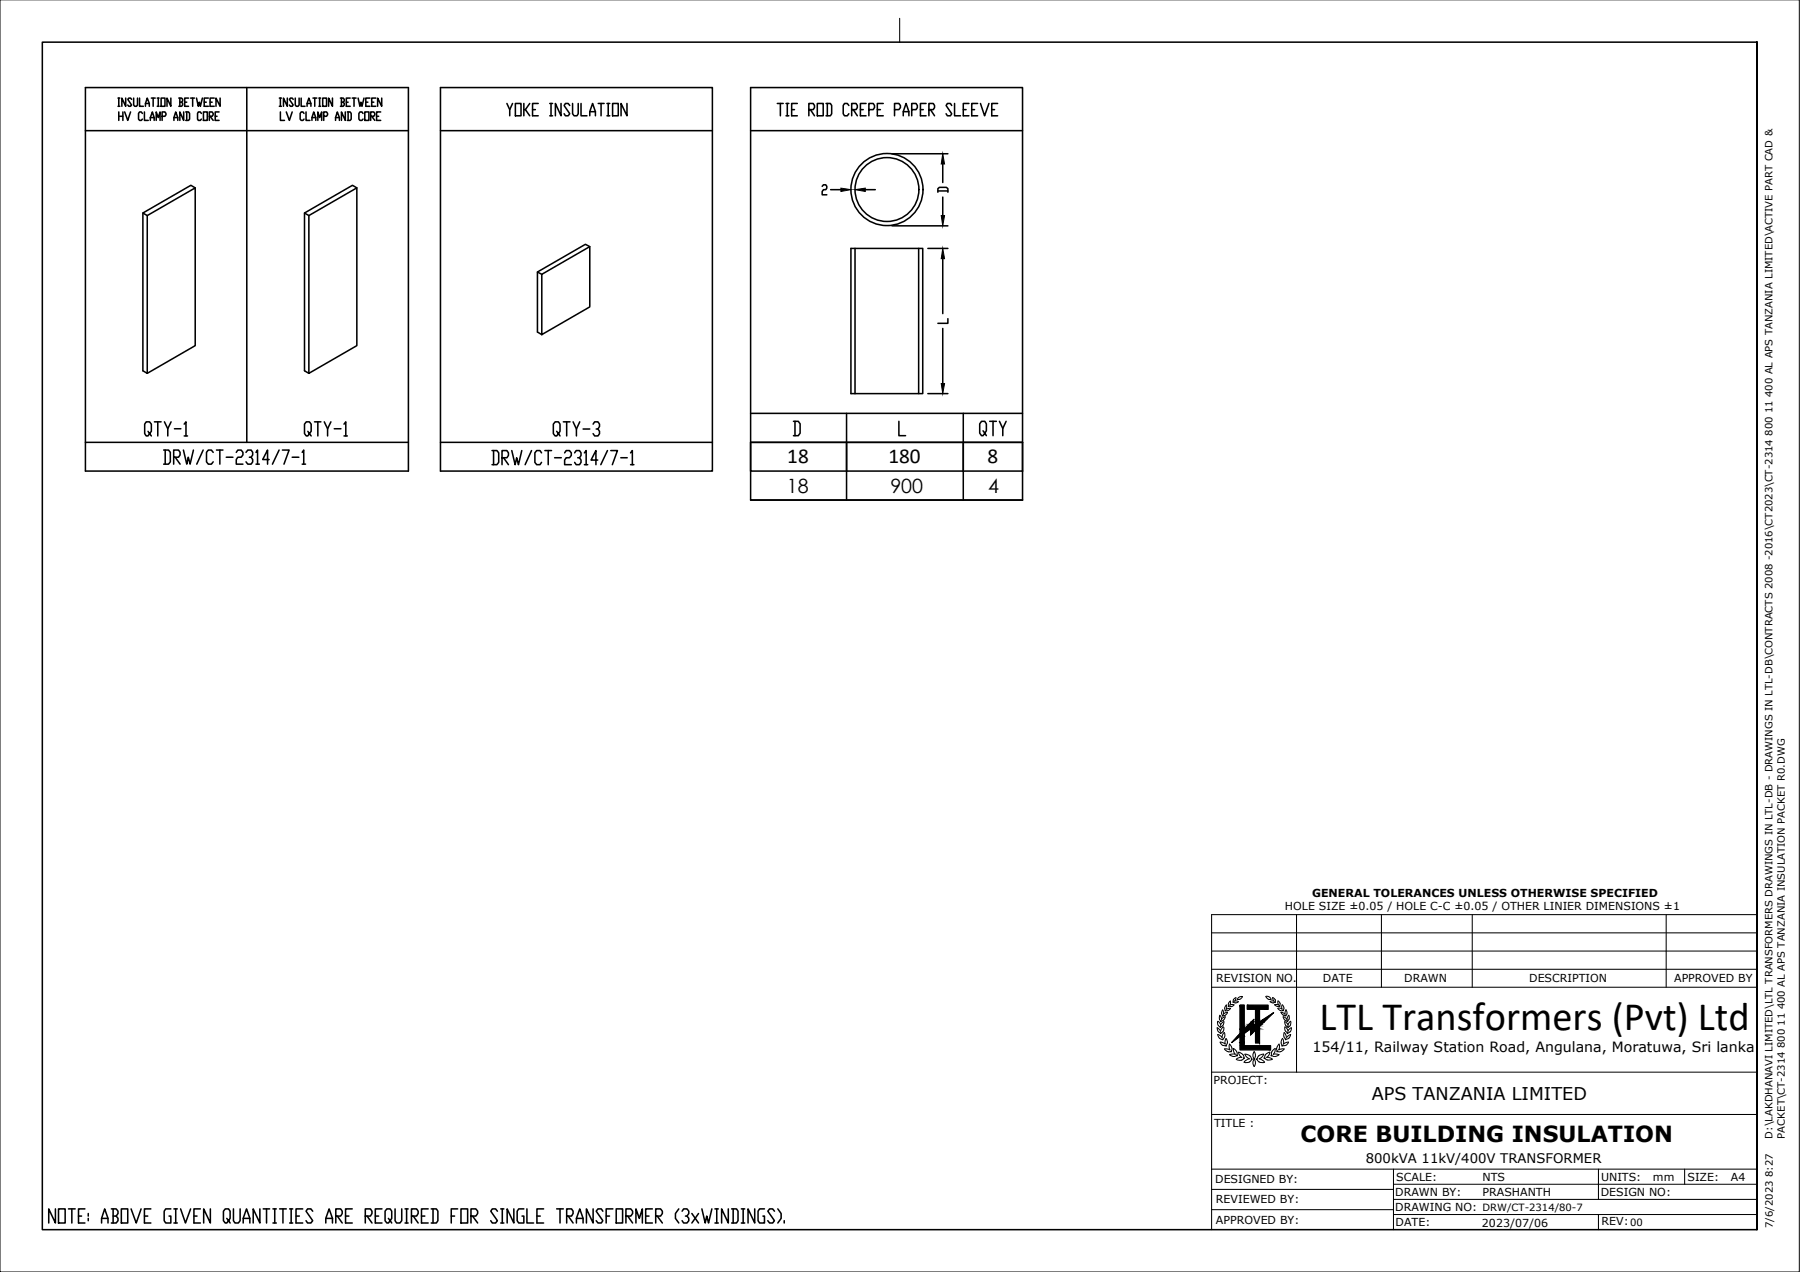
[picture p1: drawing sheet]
<svg xmlns="http://www.w3.org/2000/svg" width="297mm" height="210mm" viewBox="0 0 297 210" stroke-linecap="round" stroke-linejoin="round" font-family="sans-serif">
<!-- layer: 0 -->
<g fill="none" stroke="#000" stroke-width=".25">
<path d="M14.1 14.4h53.3v63.3h-53.3zM19.5 16.2h.3M19.5 17.5h.3M19.6 16.2v1.3M19.6 18.5v1.4M19.6 19.2h.7M20.3 18.5v1.4M20.6 18.5l.5 1.4 .4-1.4M20.7 16.2v1.3l-.6-1.3v1.3M21.7 16.4l-.2-.2h-.2l-.2 .2 .6 .9-.2 .2h-.2l-.2-.2M22.1 16.2v1.1l.1 .2h.3l.2-.2v-1.1M23 16.2v1.3h.7"/>
<path d="M23.5 18.7l-.2-.2h-.3l-.1 .2v1l.1 .2h.3l.2-.2M23.8 18.5v1.4h.7M24 17.5v-.4l.3-.9 .3 .9v.4M24 17.1h.6M24.8 19.9v-.5l.3-.9 .3 .9v.5M24.8 19.4h.6M25 16.2h.6M25.3 16.2v1.3M25.8 19.9v-1.4l.3 .9 .3-.9v1.4M26 16.2h.2M26 17.5h.2M26.1 16.2v1.3"/>
<path d="M26.6 16.2h.6v1.3h-.6zM26.8 19.2h.4l.2-.3-.2-.4h-.4v1.4M28.2 16.2v1.3l-.6-1.3v1.3M28.7 19.9v-.5l.3-.9 .3 .9v.5M28.7 19.4h.6M29.5 16.2h.5l.1 .2v.3l-.1 .2M29.7 16.9h.3l.1 .2v.2l-.1 .2h-.5M29.7 16.2v1.3M30.3 18.5v1.4l-.6-1.4v1.4M30.5 16.9h.3M30.6 18.5h.5l.2 .2v1l-.2 .2h-.5M30.8 18.5v1.4"/>
<path d="M31.1 16.2h-.6v1.3h.6M31.5 16.2h.6M31.8 16.2v1.3M32.4 16.2l.3 1.3 .2-.6 .2 .6 .3-1.3M33.2 18.7l-.1-.2h-.4l-.1 .2v1l.1 .2h.4l.1-.2M33.6 18.5h.6v1.4h-.6zM33.7 16.9h.3M34.4 16.2h-.7v1.3h.7M34.5 19.2h.5l.2-.3-.2-.4h-.5v1.4M34.7 16.9h.3M34.7 19.2l.5 .7M35.3 16.2h-.6v1.3h.6"/>
<path d="M35.5 19.2h.3M36.2 18.5h-.7v1.4h.7M36.3 16.2v1.3l-.7-1.3v1.3M40.7 14.4v58.6M46.1 16.2h.3M46.1 17.5h.3M46.3 18.5v1.4h.6M46.3 16.2v1.3M47.2 18.5l.6 1.4 .4-1.4M47.4 16.2v1.3l-.6-1.3v1.3M48.4 16.4l-.2-.2h-.3l-.1 .2 .6 .9-.2 .2h-.3l-.1-.2M48.7 16.2v1.1l.2 .2h.3l.2-.2v-1.1"/>
<path d="M49.7 16.2v1.3h.6M50.2 18.7l-.2-.2h-.3l-.2 .2v1l.2 .2h.3l.2-.2M50.5 18.5v1.4h.6M50.7 17.5v-.4l.3-.9 .3 .9v.4M50.7 17.1h.6M51.5 19.9v-.5l.3-.9 .3 .9v.5M51.5 19.4h.6M51.6 16.2h.7M51.9 16.2v1.3M52.5 19.9v-1.4l.2 .9 .4-.9v1.4M52.6 16.2h.3M52.6 17.5h.3"/>
<path d="M52.7 16.2v1.3M53.3 16.2h.6v1.3h-.6zM53.4 19.2h.5l.2-.3-.2-.4h-.5v1.4M54.9 16.2v1.3l-.7-1.3v1.3M55.4 19.9v-.5l.3-.9 .3 .9v.5M55.4 19.4h.6M56.2 16.2h.4l.2 .2v.3l-.2 .2M56.3 16.9h.3l.2 .2v.2l-.2 .2h-.4M56.3 16.2v1.3M57 18.5v1.4l-.7-1.4v1.4M57.1 16.9h.3M57.3 18.5h.5l.2 .2v1l-.2 .2h-.5"/>
<path d="M57.4 18.5v1.4M57.8 16.2h-.7v1.3h.7M58.1 16.2h.7M58.4 16.2v1.3M59.1 16.2l.3 1.3 .2-.6 .1 .6 .4-1.3M59.9 18.7l-.2-.2h-.3l-.2 .2v1l.2 .2h.3l.2-.2M60.2 18.5h.7v1.4h-.7zM60.4 16.9h.3M61 16.2h-.6v1.3h.6M61.2 19.2h.5l.1-.3-.1-.4h-.5v1.4M61.3 16.9h.4M61.3 19.2l.5 .7"/>
<path d="M62 16.2h-.7v1.3h.7M62.1 19.2h.4M62.8 18.5h-.7v1.4h.7M63 16.2v1.3l-.7-1.3v1.3M72.7 14.4h44.9v63.3h-44.9zM83.7 17.1l.4 1v1M84.6 17.1l-.5 1M85 17.1h1v2h-1zM86.4 17.1v2M86.7 18.1l.7 1M87.4 17.1l-.7 1h-.3M87.9 18.1h.4"/>
<path d="M88.8 17.1h-.9v2h.9M90.7 17.1h.5M90.7 19.1h.5M90.9 17.1v2M92.6 17.1v2l-.9-2v2M94 17.4l-.2-.3h-.5l-.2 .3 .9 1.4-.2 .3h-.5l-.2-.3M94.5 17.1v1.7l.2 .3h.5l.2-.3v-1.7M95.9 17.1v2h1M97.3 19.1v-.7l.5-1.3 .5 1.3v.7M97.3 18.4h1M98.7 17.1h1M99.2 17.1v2"/>
<path d="M100.2 17.1h.4M100.2 19.1h.4M100.4 17.1v2M101.1 17.1h.9v2h-.9zM103.5 17.1v2l-1-2v2M123.9 14.4h44.8v63.3h-44.8v-4.7h44.8v9.5h-44.8zM128.3 17.1h.9M128.8 17.1v2M129.7 17.1h.5M129.7 19.1h.5M129.9 17.1v2M130.6 18.1h.5"/>
<path d="M131.6 17.1h-1v2h1M133.5 18.1h.7l.2-.3v-.4l-.2-.3h-.7v2M133.7 18.1l.7 1M134.9 17.1h.9v2h-.9zM136.3 17.1h.7l.2 .3v1.4l-.2 .3h-.7M136.5 17.1v2M140.1 17.4l-.3-.3h-.4l-.3 .3v1.4l.3 .3h.4l.3-.3M140.5 18.1h.8l.2-.3v-.4l-.2-.3h-.8v2M140.8 18.1l.7 1M142 18.1h.5M142.9 17.1h-.9v2h.9M143.4 18.1h.7l.2-.3v-.4l-.2-.3h-.7v2"/>
<path d="M144.8 18.1h.5M145.8 17.1h-1v2h1M147.6 18.1h.7l.3-.3v-.4l-.3-.3h-.7v2M149.1 19.1v-.7l.4-1.3 .5 1.3v.7M149.1 18.4h.9M150.5 18.1h.7l.2-.3v-.4l-.2-.3h-.7v2M151.9 18.1h.5M152.8 17.1h-.9v2h.9M153.3 18.1h.7l.2-.3v-.4l-.2-.3h-.7v2M153.5 18.1l.7 1M157.1 17.4l-.3-.3h-.5l-.2 .3 1 1.4-.3 .3h-.5l-.2-.3M157.5 17.1v2h1"/>
<path d="M159 18.1h.4M159.9 17.1h-.9v2h.9M160.4 18.1h.4M161.3 17.1h-.9v2h.9M161.8 17.1l.7 2 .7-2M163.7 18.1h.4M164.6 17.1h-.9v2h.9M14.1 21.6h53.3M23.6 35.2l.7 .4M24.3 35.6l7.9-4.6v26l-7.9 4.6zM32.2 31l-.7-.4-7.9 4.6v26l.7 .4M50.2 35.2l.8 .4"/>
<path d="M51 35.6l7.9-4.6v26l-7.9 4.6zM58.9 31l-.7-.4-8 4.6v26l.8 .4M72.7 21.6h44.9M123.9 21.6h44.8M135.7 30.7l.2-.2h.4l.1 .2v.3l-.1 .3h-.4l-.2 .3v.5h.7M137.1 31.3h1.7M142.8 31.3h1.6M147.2 37.3h9.2M147.2 25.4h9.2M154.8 31.7v-.6l.2-.2h1.2l.2 .2v.6M154.8 31.5h1.6M155.6 27.1v3"/>
<path d="M155.6 32.5v3.1M88.7 44.9l.7 .4M89.4 45.3l7.9-4.6v9.9l-7.9 4.6zM97.3 40.7l-.7-.4-7.9 4.6v9.9l.7 .4M140.4 41h11.9v24h-11.9zM141.1 41v24M151.6 41v24M153.1 41h3.3M155.6 42.7v9M155.6 54.2v9.1M156.4 52.6v.8h-1.6M14.1 73h53.3"/>
<path d="M24.4 71.2l.3 .4-.3 .3h-.3l-.2-.3v-1.6l.2-.4h.6l.3 .4v1.2l-.3 .4 .3 .3M25.5 69.6h1.1M26 69.6v2.3M27 74.3h.8l.3 .3v1.6l-.3 .4h-.8M27.1 69.6l.6 1.2v1.1M27.3 74.3v2.3M28.2 69.6l-.5 1.2M28.7 75.5h.8l.2-.4v-.5l-.2-.3h-.8v2.3M28.8 70.8h1M28.9 75.5l.8 1.1M30.3 74.3l.5 2.3 .3-1.1 .3 1.1 .5-2.3M30.4 70l.3-.4v2.3"/>
<path d="M30.4 71.9h.5M33.5 74.3l-1 2.3M35.2 74.6l-.3-.3h-.5l-.3 .3v1.6l.3 .4h.5l.3-.4M35.7 74.3h1.1M36.3 74.3v2.3M37.3 75.5h1.1M39 74.6l.2-.3h.6l.3 .3v.5l-.3 .4h-.6l-.2 .3v.8h1.1M40.6 74.6l.3-.3h.5l.3 .3v.5l-.3 .4h-.3M41.4 75.5l.3 .3v.4l-.3 .4h-.5l-.3-.4M42.2 74.6l.3-.3v2.3M42.2 76.6h.6M44.4 75.8h-1.1l.9-1.5v2.3"/>
<path d="M46.1 74.3l-1.1 2.3M46.6 74.3h1.1l-.8 2.3M48.2 75.5h1.1M49.9 74.6l.2-.3v2.3M49.9 76.6h.5M50.8 71.2l.3 .4-.3 .3h-.3l-.3-.3v-1.6l.3-.4h.6l.3 .4v1.2l-.3 .4 .3 .3M51.9 69.6h1.1M52.5 69.6v2.3M53.5 69.6l.6 1.2v1.1M54.6 69.6l-.5 1.2M55.2 70.8h1.1M56.8 70l.3-.4v2.3"/>
<path d="M56.8 71.9h.5M72.7 73h44.9M81.2 74.4h.8l.3 .3v1.6l-.3 .4h-.8M81.4 74.4v2.3M82.8 75.5h.9l.2-.3v-.5l-.2-.3h-.9v2.3M83.1 75.5l.8 1.2M84.5 74.4l.5 2.3 .3-1.2 .3 1.2 .5-2.3M87.7 74.4l-1 2.3M89.4 74.7l-.3-.3h-.5l-.3 .3v1.6l.3 .4h.5l.3-.4M89.9 74.4h1.1M90.5 74.4v2.3M91.5 75.5h1.1"/>
<path d="M91.9 71.2l.3 .4-.3 .3h-.3l-.3-.3v-1.6l.3-.4h.6l.2 .4v1.2l-.2 .4 .2 .3M93 69.6h1.1M93.2 74.7l.2-.3h.6l.3 .3v.5l-.3 .3h-.6l-.2 .4v.8h1.1M93.5 69.6v2.3M94.6 69.6l.5 1.2v1.1M94.8 74.7l.3-.3h.5l.3 .3v.5l-.3 .3h-.3M95.6 75.5l.3 .4v.4l-.3 .4h-.5l-.3-.4M95.7 69.6l-.6 1.2M96.2 70.8h1.1M96.4 74.7l.3-.3v2.3M96.4 76.7h.6M97.9 70l.2-.4h.6l.2 .4v.4l-.2 .4h-.3"/>
<path d="M98.6 75.9h-1.1l.8-1.5v2.3M98.7 70.8l.2 .4v.4l-.2 .3h-.6l-.2-.3M100.2 74.4l-1.1 2.3M100.8 74.4h1.1l-.9 2.3M102.4 75.5h1.1M104.1 74.7l.3-.3v2.3M104.1 76.7h.5M123.9 68.2h44.8M130.9 69.5h.8l.3 .4v1.6l-.3 .4h-.8M131.2 69.5v2.4M139.7 68.2v14.3M148.3 69.5v2.4h1.1"/>
<path d="M153.1 65h3.3M159 68.2v14.3M162.2 71.1l.3 .4-.3 .4h-.2l-.3-.4v-1.6l.3-.4h.5l.3 .4v1.2l-.3 .4 .3 .4M163.3 69.5h1.1M163.9 69.5v2.4M164.9 69.5l.6 1.2v1.2M166 69.5l-.5 1.2M123.9 82.5h44.8M9.1 199.5v2.3l-1.1-2.3v2.3M9.7 199.5h1.1v2.3h-1.1zM11.3 199.5h1.1M11.9 199.5v2.3"/>
<path d="M14 199.5h-1v2.3h1M18.4 199.5h.8l.3 .4v.4l-.3 .4M18.7 199.5v2.3M20 199.5h1.1v2.3h-1.1zM21.6 199.5l.9 2.3 .8-2.3M24.9 199.5h-1.1v2.3h1.1M28.2 199.5h-.9l-.2 .4v1.5l.2 .4h.9v-1.1h-.3M28.7 199.5h.6M29 199.5v2.3M29.8 199.5l.8 2.3 .9-2.3M33.1 199.5h-1.1v2.3h1.1M34.7 199.5v2.3l-1.1-2.3v2.3"/>
<path d="M38.5 199.5v1.9l.3 .4h.5l.3-.4v-1.9M42.9 199.5v2.3l-1.1-2.3v2.3M43.4 199.5h1.1M44 199.5v2.3M45 199.5h.6M45.3 199.5v2.3M46.1 199.5h1.1M46.7 199.5v2.3M47.8 199.5h.5M48 199.5v2.3M50 199.5h-1.1v2.3h1.1M51.6 199.9l-.3-.4h-.5l-.3 .4 1.1 1.5-.3 .4h-.5l-.3-.4"/>
<path d="M58.1 199.5h-1.1v2.3h1.1M63 199.5h-1.1v2.3h1.1M65.2 199.5v1.9l.2 .4h.6l.3-.4v-1.9M66.8 199.5h.6M67.1 199.5v2.3M70.7 199.5h-1.1v2.3h1.1M71.2 199.5h.8l.3 .4v1.5l-.3 .4h-.8M71.5 199.5v2.3M75.5 199.5h-1v2.3M76.1 199.5h1.1v2.3h-1.1zM82.1 199.9l-.3-.4h-.6l-.2 .4 1.1 1.5-.3 .4h-.6l-.2-.4M82.6 199.5h.5"/>
<path d="M82.9 199.5v2.3M84.8 199.5v2.3l-1.1-2.3v2.3M86.4 199.5h-.8l-.3 .4v1.5l.3 .4h.8v-1.1h-.3M87 199.5v2.3h1.1M89.7 199.5h-1.1v2.3h1.1M91.9 199.5h1.1M92.4 199.5v2.3M97.9 199.5v2.3l-1.1-2.3v2.3M99.5 199.9l-.3-.4h-.5l-.3 .4 1.1 1.5-.3 .4h-.5l-.3-.4M101.1 199.5h-1.1v2.3M101.7 199.5h1v2.3h-1zM107.7 199.5h-1.1v2.3h1.1"/>
<path d="M112 199.5l-.5 .8v.8l.5 .7M112.6 199.9l.2-.4h.6l.3 .4v.4l-.3 .4h-.3M115.8 199.5l.6 2.3 .2-1.1 .3 1.1 .6-2.3M118 199.5h.5M118.3 199.5v2.3M120.2 199.5v2.3l-1.1-2.3v2.3M120.7 199.5h.8l.3 .4v1.5l-.3 .4h-.8M121 199.5v2.3M122.3 199.5h.6M122.6 199.5v2.3M124.5 199.5v2.3l-1.1-2.3v2.3M126.2 199.5h-.9l-.2 .4v1.5l.2 .4h.9v-1.1h-.3"/>
<path d="M127.8 199.9l-.3-.4h-.5l-.3 .4 1.1 1.5-.3 .4h-.5l-.3-.4M128.4 199.5l.5 .8v.8l-.5 .7M13 200.7h.5M14.6 200.3v.4M14.6 201.1v.3M16.8 201.8v-.7l.5-1.6 .5 1.6v.7M16.8 201.1h1M18.7 200.7h.5l.3 .4v.3l-.3 .4h-.8M23.8 200.7h.6M28.7 201.8h.6M32 200.7h.5M37.4 201.1l.3 .3-.3 .4h-.2l-.3-.4v-1.5l.3-.4h.5l.3 .4v1.2l-.3 .3 .3 .4"/>
<path d="M40.1 201.8v-.7l.6-1.6 .5 1.6v.7M40.1 201.1h1.1M45 201.8h.6M47.8 201.8h.5M48.9 200.7h.5M53.8 201.8v-.7l.5-1.6 .6 1.6v.7M53.8 201.1h1.1M55.4 200.7h.8l.3-.4v-.4l-.3-.4h-.8v2.3M55.7 200.7l.8 1.1M57 200.7h.6M60.3 200.7h.8l.3-.4v-.4l-.3-.4h-.8v2.3M60.6 200.7l.8 1.1"/>
<path d="M61.9 200.7h.6M64.1 201.1l.3 .3-.3 .4h-.3l-.3-.4v-1.5l.3-.4h.6l.2 .4v1.2l-.2 .3 .2 .4M66.8 201.8h.6M67.9 200.7h.8l.3-.4v-.4l-.3-.4h-.8v2.3M68.2 200.7l.8 1.1M69.6 200.7h.5M74.5 200.7h.5M77.7 200.7h.8l.3-.4v-.4l-.3-.4h-.8v2.3M78 200.7l.8 1.1M82.6 201.8h.5M88.6 200.7h.6M93.5 200.7h.8l.3-.4v-.4l-.3-.4h-.8v2.3"/>
<path d="M93.8 200.7l.8 1.1M95.1 201.8v-.7l.6-1.6 .5 1.6v.7M95.1 201.1h1.1M100 200.7h.6M103.3 200.7h.8l.3-.4v-.4l-.3-.4h-.8v2.3M103.6 200.7l.8 1.1M104.9 201.8v-2.3l.6 1.6 .5-1.6v2.3M106.6 200.7h.5M108.2 200.7h.8l.3-.4v-.4l-.3-.4h-.8v2.3M108.5 200.7l.8 1.1M113.4 200.7l.3 .4v.3l-.3 .4h-.6l-.2-.4M114.2 200.3l1.1 1.5"/>
<path d="M115.3 200.3l-1.1 1.5M118 201.8h.5M122.3 201.8h.6M129.4 201.4v.4"/>
<circle cx="146.4" cy="31.3" r="5.9"/>
<circle cx="146.4" cy="31.3" r="5.3"/>
</g>
<!-- layer: P -->
<g fill="none" stroke="#000" stroke-width=".17">
<path d="M148.5 3v4M199.9 159.9h90M199.9 156.9h90M199.9 153.9h90M214 150.9v26M228 150.9v12M243 150.9v12M275 150.9v12M289.9 150.9h-90v52M199.9 176.9h90M199.9 162.9h90M200.9 168.5l.1 .7"/>
<path d="M201 168.5l.4 .7M201.1 169.2l.3 .3M201.2 168.2l.3 .3M201.2 168.2l.1-.7 .3 .7M201.3 169.5v.1l.1-.1M201.3 172l.5 .5M201.4 172l.8 .3M201.4 168.5v.1l.1-.1M201.5 170.4l-.1 .2v-.1M201.6 168.2l.3-.3 .3-.1-.1 .2a.58 .58 0 0 1-.5 .5M201.6 167.2l.2 .4M201.7 171.2l-.7-.5 .3 .7 .4 .1"/>
<path d="M201.7 167.6l.1 .1v-.1M201.8 166.7l-.2 .5M201.8 166.6l.1 .8 .7-.3M201.8 170.2l-.3 .2M201.9 172.5h.4M201.9 169.5l-.2 .1-.3 .6-.5-.6a.78 .78 0 0 0 .5 .8M201.9 169.5v.7M202 168.6l-.5 .3-.1 .3M202 168.6v.2a.65 .65 0 0 1-.5 .6M202.1 171.1l-.3 .4h-.1M202.1 171.1l-.1-.7-.2 .2-.1 .6M202.1 166.4v.4h.2"/>
<path d="M202.1 166.4l.3-.6v.7M202.2 167.6h-.4M202.3 166.8h.3M202.4 172.5v.1h-.1M202.5 172.1l-.2 .4M202.6 172.1l-.3-.7-.2 .6 .1 .3M202.6 167.1l-.4 .4M202.7 165.7l.1 .3M202.7 166h.1M202.9 166l.3 .1M202.9 174l.7 .3 .4-.1M202.9 173.3l-.2-.2h-.6l.6 .4h.4"/>
<path d="M203 165.9l.4-.1h.3l-.5 .3M203 165.2l-.1 .7M203 165.2l-.3 .4M203.1 166.4l-.5 .4M203.1 166.4l-.7 .2M203.2 173.4v.2l-.1-.1M203.3 173l-.4-.7-.1 .5 .2 .4M203.3 173l-.1 .4M203.5 165v.3a.6 .6 0 0 0 .9 0M203.7 165.2l.7 .1M203.9 164.6l-.4 .4M204 164.6l-.3 .6"/>
<path d="M204.1 174.1h.1v.2l-.2-.1M204.1 173.6l-.6-.6 .1 .5 .2 .5-.9 .1M204.1 173.6v.5M204.2 164.9a.67 .67 0 0 0 .8-.5 .77 .77 0 0 0-.8 .5M204.6 165.9h.7v4l1.6-1.7v1.1l.3-.2v-2.5h-1.4v-.7h3.5v.7h-1.4v2l2.3-1.5-2.3 2.2v2.8h-.7v-2.1l-.8 .8v-1l-1.1 .7v2.1h4.4v.6h-5.1v-2.2l-1.4 1.1 1.4-1.6zM204.9 174.5h-.5l-.4 .3M205.1 174.1l-.7-.5a1.04 1.04 0 0 0 .5 .9M205.1 174.1l.2 .4M205.2 174.7l-.4 .2-.8-.1M205.2 174.6h.2l-.2 .1M205.4 174l.9 .2M205.4 174a1.12 1.12 0 0 0 .8 .7l-.5 .2-.4 .4"/>
<path d="M206.2 175.2l-.9 .1M206.3 174.2l.2 .5h.1v.2h-.1M206.5 174.9l-.3 .4M207 173.5a1 1 0 0 1 0 1.3 1 1 0 0 1 0-1.3zM207 174.8a1 1 0 0 1 0 1.2 1 1 0 0 1 0-1.2zM207.4 174.7h-.1v.2h.1M207.5 174.9l.3 .4M207.7 174.2l.9-.2-.3 .4-.5 .3 .5 .2 .4 .4-.3 .1-.6-.2M207.7 174.2l-.2 .5M208.7 174.6h-.1l.1 .1M208.8 174.1l.7-.5a1.03 1.03 0 0 1-.5 .9M208.8 174l-.1 .5"/>
<path d="M208.9 164.4a.72 .72 0 0 0 .9 .5M208.9 164.4a.74 .74 0 0 1 .9 .5M209 174.5h.5l.5 .3-.9 .1-.4-.3M209.6 165.3l.5 .2M209.8 174.1h-.1l.1 .2 .1-.1M209.9 174.2l.4 .1M210.2 165.2l-.6 .1M210.3 165.8l.5 .3 .3-.1M210.3 165.8l.7 .1M210.4 165.3l.1 .1-.4 .1M210.4 165l-.4-.4 .2 .6M210.4 173v.5l-.3 .5 1 .1"/>
<path d="M210.4 173l-.4 .4-.2 .3 .1 .3M210.4 165l.1 .3M210.7 173l.1 .4-.1 .1v.1l.1-.1M210.9 166.4l.4 .4M210.9 165.2l.1 .6M210.9 166.4l.7 .1M210.9 165.2l.4 .4M211 173.3l.3-.2h.6l-.6 .4h-.5M211.1 172.3l.1 .5-.2 .4M211.1 174l-.8 .3M211.1 172.3l-.4 .7M211.2 166h-.1"/>
<path d="M211.2 165.6v.3M211.4 167.1l.6 .3 .2-.8 .2 .6M211.4 167.1l.4 .4M211.4 172.1l.2 .4-.1 .1h.1h.1M211.6 165.8v.7M211.6 165.8l.3 .5-.1 .4M211.6 171.4l.2 .2v.7M211.6 171.3l-.2 .8M211.7 166.8h-.4M211.8 166.7v.1l-.1-.1M211.8 167.5h.3M211.8 172.3l.8-.3-.5 .5"/>
<path d="M211.9 171.1v-.7l.3 .5 .1 .3M211.9 171.1l.3 .4M212 168.6v.2a.66 .66 0 0 0 .5 .6v.2l.1-.1M212 168.6l.5 .3 .1 .3M212 169.5a.74 .74 0 0 0 .4 .9M212.1 169.5l.4 .4v.3l.6-.6-.2 .7M212.1 167.6l.1 .1v-.1M212.1 172.5h-.4M212.1 171.5l.1 .1 .1-.1M212.4 167.2l-.2 .4M212.4 168.5l.1 .1v-.1M212.4 170.4l.1 .2v-.2"/>
<path d="M212.5 168.5a.63 .63 0 0 0 .2-1l-.3 .8-.2-.3-.5-.2 .1 .2a.61 .61 0 0 0 .6 .5M212.5 169.2l.5-.7-.1 .7M212.7 171.3l-.4 .2M212.9 170.3l-.4 .1M212.9 169.2l-.3 .3M213 170.7l-.4 .7M213 170.7l-.7 .5M199.9 196.3h30.1M199.9 199.6h30.1M199.9 192.9h90M199.9 183.9h90M230 197.9h59.9"/>
<path d="M230 192.9v10M230 195.4h59.9M263.8 192.9v5M278 192.9v2.5M230 200.4h59.9M263.8 200.4v2.5"/>
</g>
<path d="M289.9 7h-282.9v195.9h282.9v-195.9v195.9" fill="none" stroke="#000" stroke-width=".25"/>
<g fill="#000" stroke="#000" stroke-width=".17">
<path d="M204.2 171h.4l-1.4 1.1zM204.6 165.9h.7zM206.4 170h.8l-.6 .5zM206.5 168.6l.4-.4v.4zM208.4 168.2l1.8-1.1-1.2 1.1z"/>
<path d="M204.6 170.5h.7zM204.6 170.5h.7z"/>
<path d="M204.6 165.9l.7 4v-4zM204.6 165.9l.7 4h-.7z"/>
<path d="M204.6 170.5l.7 .5v-.5zM204.6 170.5l.7 .5h-1.1z"/>
<path d="M204.6 171l.7 1.1v-1.1zM204.6 171l.7 1.1h-.7z"/>
<path d="M204.6 172.1l.7 .5v-.5zM204.6 172.1l.7 .5h-.7z"/>
<path d="M204.6 169.9l.7 .6 1-.6zM204.6 169.9l.7 .6h-.7z"/>
<path d="M205.4 169.8l.9 .1 .1-.1zM205.4 169.8l.9 .1h-1z"/>
<path d="M206.4 170v.5h.2zM206.4 170.5h.2l-.2 .3z"/>
<path d="M206.5 168.6l.4 .5v-.5zM206.5 168.6l.4 .5h-.8z"/>
<path d="M206.1 169.1l.8 .2v-.2zM206.1 169.1l.8 .2h-1z"/>
<path d="M207.2 166.6l.7 1.6v-1.6zM207.2 166.6l.7 1.6h-.7z"/>
<path d="M207.2 168.2l.7 .4v-.4zM207.2 168.2l.7 .4h-.7z"/>
<path d="M205.8 169.3l2.1 .5v-.5zM205.8 169.3l2.1 .5h-2.5z"/>
<path d="M206.4 169.8l1.5 .2v-.2zM206.4 169.8l1.5 .2h-1.5z"/>
<path d="M207.2 170l.7 2.1v-2.1zM207.2 170l.7 2.1h-.7z"/>
<path d="M205.9 169.3h2zM205.8 169.3h.1h2z"/>
<path d="M207.2 169.1l.7 .2 .3-.2zM206.9 169.3l.3-.2 .7 .2z"/>
<path d="M207.2 168.6l1 .5 .4-.5zM207.2 168.6l1 .5h-1z"/>
<path d="M208.4 168.2l.2 .4 .4-.4zM207.9 168.6l.5-.4 .2 .4z"/>
<path d="M205.8 165.9l3.5 .7v-.7zM205.8 165.9l3.5 .7h-3.5z"/>
<path d="M204.6 172.6l5.1 .6v-.6zM204.6 172.6l5.1 .6h-5.1z"/>
</g>
<!-- layer: 0 -->
<path d="M138.8 31l1.6 .3-1.6 .3zM141.1 31.3l1.7-.3v.6zM155.3 35.6h.6l-.3 1.7zM155.6 25.4l.3 1.7h-.6zM155.6 41l.3 1.7h-.6zM155.3 63.3h.6l-.3 1.7z" fill="#000" stroke="#000" stroke-width=".17"/>
<path d="M0 0h296.9v209.9h-296.9z" fill="none" stroke="#000" stroke-width=".17"/>
<text font-size="6.7" x="217.8" y="169.9">LTL Transformers (Pvt) Ltd</text>
<text font-size="3.7" x="214.6" y="188.5">CORE BUILDING INSULATION</text>
<g font-size="3.5">
<text x="129.9" y="76.5">18</text>
<text x="146.6" y="76.5">180</text>
<text x="163" y="76.5">8</text>
</g>
<g font-size="3.2">
<text x="129.8" y="81.4">18</text>
<text x="146.9" y="81.4">900</text>
<text x="163.1" y="81.4">4</text>
</g>
<text font-size="2.9" x="226.4" y="181.6">APS TANZANIA LIMITED</text>
<text font-size="2.3" x="216.6" y="173.6">154/11, Railway Station Road, Angulana, Moratuwa, Sri lanka</text>
<text font-size="2.2" x="225.4" y="191.9">800kVA 11kV/400V TRANSFORMER</text>
<g font-size="1.8">
<text x="216.5" y="148">GENERAL TOLERANCES UNLESS OTHERWISE SPECIFIED</text>
<text x="212" y="150.2">HOLE SIZE ±0.05 / HOLE C-C ±0.05 / OTHER LINIER DIMENSIONS ±1</text>
<text x="200.7" y="162.1">REVISION NO.</text>
<text x="218.3" y="162.1">DATE</text>
<text x="231.7" y="162.1">DRAWN</text>
<text x="252.3" y="162">DESCRIPTION</text>
<text x="276.3" y="162">APPROVED BY</text>
<text x="200.3" y="179">PROJECT:</text>
<text x="200.4" y="185.9">TITLE :</text>
<text x="200.5" y="195.3">DESIGNED BY:</text>
<text x="230.3" y="197.3">DRAWN BY:</text>
<text x="230.4" y="194.8">SCALE:</text>
<text x="244.6" y="197.4">PRASHANTH</text>
<text x="244.6" y="194.8">NTS</text>
<text x="264.2" y="197.4">DESIGN NO:</text>
<text x="264.2" y="194.8">UNITS:</text>
<text x="272.8" y="194.8">mm</text>
<text x="278.5" y="194.8">SIZE:</text>
<text x="285.6" y="194.8">A4</text>
<text x="200.7" y="201.9">APPROVED BY:</text>
<text x="200.7" y="198.6">REVIEWED BY:</text>
<text x="230.3" y="199.8">DRAWING NO: DRW/CT-2314/80-7</text>
<text x="230.3" y="202.4">DATE:</text>
<text x="244.6" y="202.5">2023/07/06</text>
<text x="264.3" y="202.2">REV:00</text>
</g>
<g font-size="1.7">
<text x="292.5" y="187.9" transform="rotate(-90 292.5 187.9)">D:\LAKDHANAVI LIMITED\LTL TRANSFORMERS DRAWINGS IN LTL-DB - DRAWINGS IN LTL-DB\CONTRACTS 2008 -2016\CT2023\CT-2314 800 11 400 AL APS TANZANIA LIMITED\ACTIVE PART CAD &amp;</text>
<text x="294.5" y="187.9" transform="rotate(-90 294.5 187.9)">PACKET\CT-2314 800 11 400 AL APS TANZANIA INSULATION PACKET R0.DWG</text>
<text x="292.6" y="202.6" transform="rotate(-90 292.6 202.6)">7/6/2023 8:27</text>
</g>
</svg>
